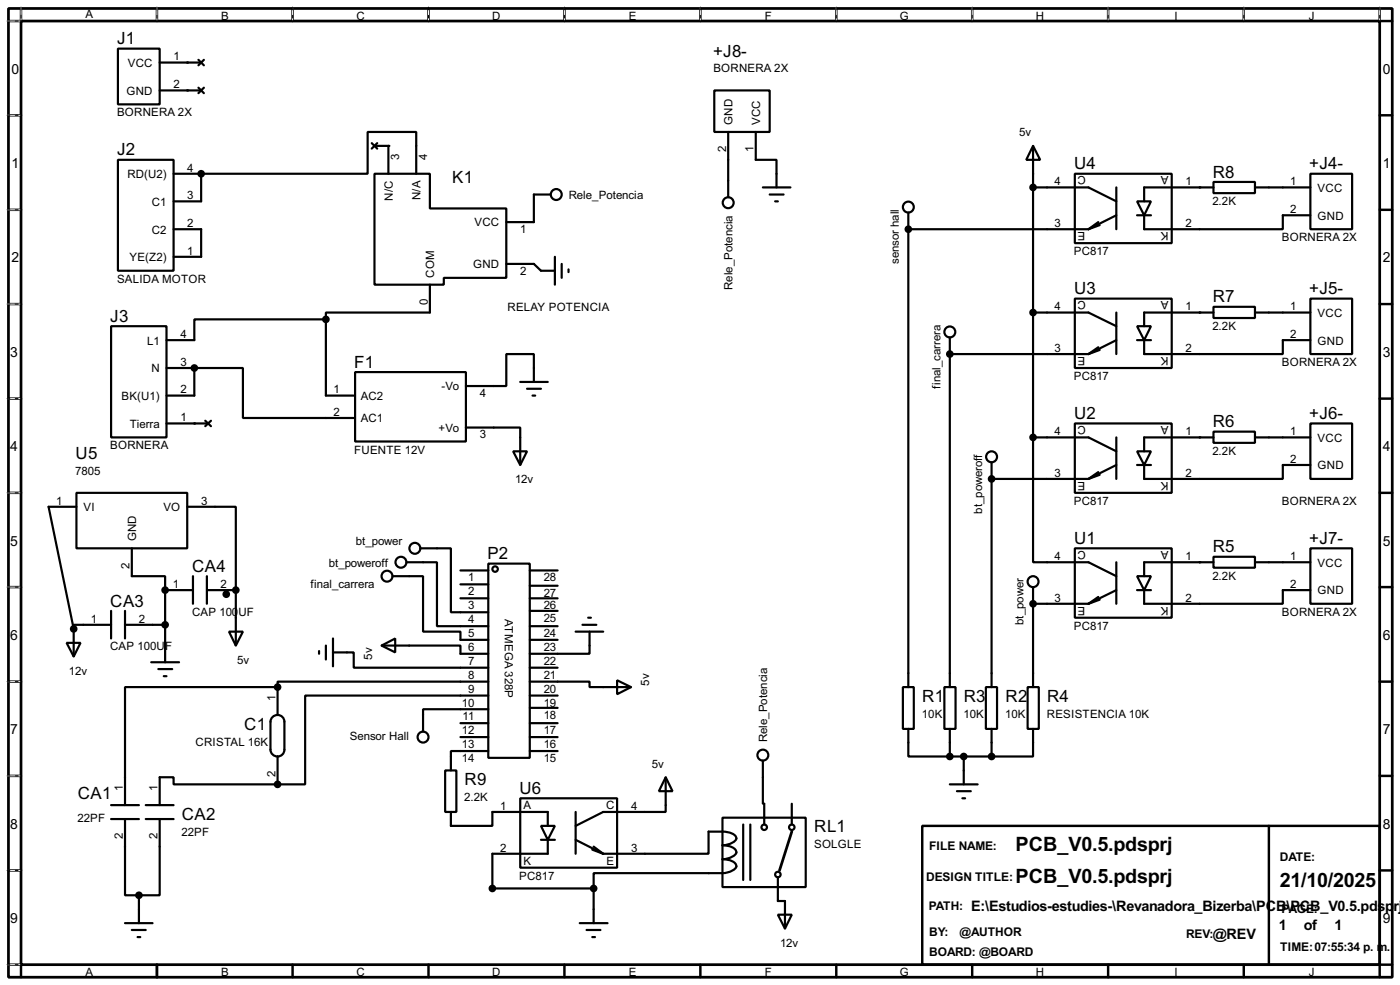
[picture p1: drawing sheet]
<svg xmlns="http://www.w3.org/2000/svg" width="256mm" height="180mm" viewBox="0 0 256 180" stroke-linecap="round" stroke-linejoin="round" font-family="sans-serif">
<path d="M1.6 1.6h253.5v177.3h-253.5zM3.9 3.9h248.9v172.7h-248.9zM145.1 152.2l-2.3 7.1" fill="none" stroke="#000" stroke-width=".5"/>
<g fill="none" stroke="#000" stroke-width=".45">
<path d="M3.9 1.6v2.3h-2.3M28.8 1.6v2.3M53.6 1.6v2.3M78.5 1.6v2.3M103.4 1.6v2.3M128.3 1.6v2.3M153.2 1.6v2.3M178.1 1.6v2.3M203 1.6v2.3M227.9 1.6v2.3M252.8 1.6v2.3h2.3M1.6 21.1h2.3"/>
<path d="M1.6 38.4h2.3M252.8 21.1h2.3M252.8 38.4h2.3M1.6 55.7h2.3M252.8 55.7h2.3M1.6 73h2.3M252.8 73h2.3M1.6 90.2h2.3M252.8 90.2h2.3M1.6 107.5h2.3M252.8 107.5h2.3M1.6 124.8h2.3"/>
<path d="M252.8 124.8h2.3M1.6 142h2.3M1.6 159.3h2.3M169 151.2h83.8v25.4h-83.8zM232.5 151.2v25.4M252.8 142h2.3M252.8 159.3h2.3M1.6 176.6h2.3v2.3M28.8 176.6v2.3M53.6 176.6v2.3M78.5 176.6v2.3M103.4 176.6v2.3"/>
<path d="M128.3 176.6v2.3M153.2 176.6v2.3M178.1 176.6v2.3M203 176.6v2.3M227.9 176.6v2.3M255.1 176.6h-2.3v2.3"/>
</g>
<g fill="none" stroke="#fff" stroke-width=".18">
<path d="M1.3 3.9h2.3M3.9 1.3v2.3M28.8 1.3v2.3M53.6 1.3v2.3M78.5 1.3v2.3M103.4 1.3v2.3M128.3 1.3v2.3M153.2 1.3v2.3M178.1 1.3v2.3M203 1.3v2.3M227.9 1.3v2.3M252.8 1.3v2.3"/>
<path d="M1.3 21.1h2.3M1.3 38.4h2.3M1.3 55.7h2.3M1.3 73h2.3M1.3 90.2h2.3M1.3 107.5h2.3M1.3 124.8h2.3M1.3 142h2.3M1.3 159.3h2.3M1.3 176.6h2.3"/>
</g>
<g fill="none" stroke="#000" stroke-width=".18" stroke-dasharray=".5 1">
<path d="M1.3 3.9h2.3M3.9 1.3v2.3M28.8 1.3v2.3M53.6 1.3v2.3M78.5 1.3v2.3M103.4 1.3v2.3M128.3 1.3v2.3M153.2 1.3v2.3M178.1 1.3v2.3M203 1.3v2.3M227.9 1.3v2.3M252.8 1.3v2.3"/>
<path d="M1.3 21.1h2.3M1.3 38.4h2.3M1.3 55.7h2.3M1.3 73h2.3M1.3 90.2h2.3M1.3 107.5h2.3M1.3 124.8h2.3M1.3 142h2.3M1.3 159.3h2.3M1.3 176.6h2.3"/>
</g>
<g fill="#000">
<circle cx="34.3" cy="16.6" r=".2"/>
<circle cx="34.3" cy="11.5" r=".2"/>
<circle cx="36.9" cy="31.8" r=".2"/>
<circle cx="71.2" cy="26.7" r=".2"/>
<circle cx="219.8" cy="34.3" r=".2"/>
<circle cx="166.4" cy="42" r=".2"/>
<circle cx="219.8" cy="57.2" r=".2"/>
<circle cx="35.6" cy="67.4" r=".2"/>
<circle cx="35.6" cy="77.5" r=".2"/>
<circle cx="174" cy="64.8" r=".2"/>
<circle cx="181.7" cy="87.7" r=".2"/>
<circle cx="219.8" cy="80.1" r=".2"/>
<circle cx="13.5" cy="115.1" r=".2"/>
<circle cx="30.3" cy="108" r=".2"/>
<circle cx="189.3" cy="110.5" r=".2"/>
<circle cx="219.8" cy="102.9" r=".2"/>
<circle cx="50.9" cy="125.8" r=".2"/>
<circle cx="50.9" cy="143.6" r=".2"/>
</g>
<g fill="none" stroke="#000" stroke-width=".4">
<path d="M21.6 8.9h7.7v10.2h-7.7zM29.3 11.5h7.6M29.3 16.6h7.6M36.4 11l1 1M36.4 16.1l1 1M37.4 11l-1 1M37.4 16.1l-1 1M130.9 16.6h10.1v7.6h-10.1zM21.6 29.3h10.2v20.3h-10.2zM31.8 31.8h5.1M36.9 31.8h30.5v-7.6h8.9v7.6M36.9 31.8v5.1h-5.1"/>
<path d="M68.1 26.2l1 1M68.6 31.8h10.2v6.4h14v12.7h-11.5v1.2h-12.7zM68.6 26.7h2.6v5.1M69.1 26.2l-1 1M100.9 35.6h-3.1v5.1h-5M133.4 24.2v11.9M138.5 24.2v5.1h3.8v5M139.8 34.3h5M141 35.6h2.6M142 36.9h.5M166.4 38.9v86.9M189.3 26.7l1.3 2.6h-2.6z"/>
<path d="M189.3 26.7v53.4M189.3 34.3h10.1l5.1 2.6M196.9 31.8h17.8v12.7h-17.8zM204.5 34.3v7.7M204.5 39.4l-5.1 2.6M208.3 36.9h2.6l-1.3 2.5zM208.3 39.4h2.6M209.6 39.4v2.6h25.4v-2.6h5.1M222.3 33.3h7.6v2.1h-7.6zM222.3 34.3h-12.7v2.6M229.9 34.3h10.2M240.1 31.8h7.6v10.2h-7.6z"/>
<path d="M20.4 59.7h10.1v20.4h-10.1zM31.8 42h5.1v5h-5.1M59.7 58.5h-24.1v3.8h-5.1M59.7 58.5v13.9h5.1M78.8 52.1v5.1h-19.1v1.3M92.8 48.3h5l1.3 1.3h2.6M101.7 47v5.1M102.9 48.3v2.6M104.2 49.3v.5M166.4 42h33M189.3 57.2h10.1l5.1 2.5M196.9 54.7h17.8v12.7h-17.8z"/>
<path d="M201.2 40.7l-1.8 1.3M201.5 41.2l-2.1 .8M204.5 57.2v7.6M208.3 59.7h2.6l-1.3 2.6zM222.3 56.2h7.6v2h-7.6zM222.3 57.2h-12.7v2.5M229.9 57.2h10.2M240.1 54.7h7.6v10.1h-7.6zM30.5 77.5h7.7M30.5 67.4h5.1M35.6 67.4h8.9v9.1h20.3M35.6 67.4v5h-5.1"/>
<path d="M37.6 77l1.1 1M38.7 77l-1.1 1M65.1 68.1h20.3v12.7h-20.3zM85.4 78.3h9.9v6.8M95.3 69.9h5.1M96.6 71.2h2.5M97.6 72.4h.5M97.8 69.9v-5.1h-5v5.9h-7.4M174 61.8v64M174 64.8h25.4M196.9 77.5h17.8v12.7h-17.8zM201.2 63.6l-1.8 1.2"/>
<path d="M201.5 64.1l-2.1 .7M204.5 62.3l-5.1 2.5M208.3 62.3h2.6M209.6 62.3v2.5h25.4v-2.5h5.1M222.3 79h7.6v2.1h-7.6zM240.1 77.5h7.6v10.2h-7.6zM14 90.2h20.3v10.2h-20.3zM14 92.8h-5.1l4.6 22.3M34.3 92.8h8.9v15.2M94 82.6h2.6l-1.3 2.5zM181.7 84.6v41.2M181.7 87.7h17.7"/>
<path d="M189.3 80.1v22.8h10.1l5.1 2.6M189.3 80.1h10.1l5.1 2.5M201.2 86.4l-1.8 1.3M201.5 86.9l-2.1 .8M204.5 80.1v7.6M204.5 85.1l-5.1 2.6M208.3 82.6h2.6l-1.3 2.5zM208.3 85.1h2.6M209.6 85.1v2.6h25.4v-2.6h5.1M222.3 80.1h-12.7v2.5M229.9 80.1h10.2M12.2 117.7h2.6l-1.3 2.5z"/>
<path d="M13.5 115.1v5.1M20.4 114.4h-6.9v.7M20.4 111.8v5.1M22.9 114.4h7.4M22.9 111.8v5.1M24.2 100.4v5.1h6.1v2.5M30.3 108v13.2M30.3 108h5.1M35.4 105.5v5M37.9 108h5.3M37.9 105.5v5M42 115.6h2.5l-1.3 2.6z"/>
<path d="M43.2 108v10.2M58.5 119.2v.5M59.7 118.2v2.5M61 119.4h3.8v2.8h24.7M61 116.9v5.1M69.9 118.2l2.5-1.3v2.5zM69.9 118.2h14.5v1.5h5.1M71.9 105.5h5.6v10.1h6.9v1.5h5.1M74.5 102.9h5.6v11.7h9.4M77 100.4h5.6v11.7h6.9M84.4 104.4h5.1M84.4 107h5.1"/>
<path d="M84.4 109.5h5.1M89.5 103.2h7.6v35.5h-7.6zM97.1 104.4h5.1M97.1 109.5h5.1M97.1 114.6h5.1M97.1 117.1h5.1M97.1 107.2h5.1M97.1 111.8h5.1M105.5 115.6h5M106.7 114.4h2.6M107.8 113.1h.5M108 115.6v4.1h-10.9"/>
<path d="M189.3 107.5v18.3M189.3 110.5h10.1M196.9 100.4h17.8v12.7h-17.8zM201.2 109.3l-1.8 1.2M201.5 109.8l-2.1 .7M204.5 102.9v7.6M204.5 108l-5.1 2.5M208.3 105.5h2.6l-1.3 2.5zM208.3 108h2.6M209.6 108v2.5h25.4v-2.5h5.1M222.3 101.9h7.6v2h-7.6zM222.3 102.9h-12.7v2.6"/>
<path d="M229.9 102.9h10.2M240.1 100.4h7.6v10.1h-7.6zM27.7 121.2h5.1M29 122.5h2.6M30 123.8h.5M50.9 125.8h-28v21.6M50.9 130.9a1.29 1.29 0 0 0-1.3 1.2v5.1a1.27 1.27 0 0 0 1.3 1.3M50.9 130.9a1.24 1.24 0 0 1 1.2 1.2v5.1a1.24 1.24 0 0 1-1.2 1.3M50.9 125.8v5.1M50.9 138.5v5.1M84.4 132.4h5.1M84.4 134.9h5.1"/>
<path d="M89.5 129.8h-12v4.1M89.5 124.8h-38.6v1M89.5 127.3h-33.6v16.3h-5M89.5 137.5h-6.9v3.5M97.1 124.8h10.9v1h7.6M97.1 122.2h5.1M97.1 127.3h5.1M97.1 132.4h5.1M97.1 134.9h5.1M97.1 137.5h5.1M97.1 129.6h5.1M113.1 124.5l2.5 1.3-2.5 1.3z"/>
<path d="M139.8 139.2v7.9h.2v3.8M165.4 125.8h2v7.6h-2zM166.4 133.4v5.1h7.6M173 125.8h2.1v7.6h-2.1zM174 138.5h7.7M174 133.4v5.1M176.6 138.5v5.1M180.6 125.8h2.1v7.6h-2.1zM181.7 133.4v5.1M188.3 125.8h2v7.6h-2zM189.3 133.4v5.1h-7.6M20.4 147.4h5.1"/>
<path d="M20.4 149.9h5.1M22.9 149.9v14h2.6M26.7 147.4h5.1M26.7 149.9h5.1M29.3 149.9v14h-3.8M50.9 143.6h-19.1v-1.3h-2.5v5.1M81.6 141h2v7.6h-2zM82.6 148.6v2.6h7.6v-2.6h10.2v2.6M95.3 146.1h17.8v12.7h-17.8zM99.1 151.2h2.6l-1.3 2.5zM99.1 153.7h2.6M100.4 153.7v2.6h-10.2v6.3h18.6"/>
<path d="M105.5 148.6v7.7M105.5 153.7l5 2.6M108.5 155.5l2 .8M108.8 155l1.7 1.3M110.5 156.3h19.3v-4.1a8.7 8.7 0 0 1 4.3 .3 .87 .87 0 0 1 .7 1.2 3.2 3.2 0 0 1-2.4 1 3.1 3.1 0 0 1 2.4 .9 .88 .88 0 0 1-.7 1.2l-1.1 .4-.6 .1a3.1 3.1 0 0 1 2.4 .9 .88 .88 0 0 1-.7 1.2 7.1 7.1 0 0 1-4.3 .4h-21v2.8M122 142.3l1.2 2.5h-2.5zM122 142.3v6.3h-11.5l-5 2.6M132.4 149.7h15.2v12.7h-15.2zM136.2 150.9v10.2M137.5 150.9v10.2M145.1 147.1v3.8M174 143.6h5.1"/>
<path d="M175.3 144.8h2.6M176.3 146.1h.5M22.9 169h5.1M24.2 170.2h2.5M25.2 171.5h.5M25.5 163.9v5.1M106.2 169h5.1M107.5 170.2h2.5M108.5 171.5h.5M108.8 162.6v6.4M142.5 167.4h2.6l-1.3 2.6zM142.5 160.6v4.3h1.3v5.1"/>
<circle cx="101.9" cy="35.6" r="1"/>
<circle cx="133.4" cy="37.1" r="1"/>
<circle cx="166.4" cy="37.9" r="1"/>
<circle cx="174" cy="60.8" r="1"/>
<circle cx="181.6" cy="83.6" r="1"/>
<circle cx="70.9" cy="105.5" r="1"/>
<circle cx="73.4" cy="102.9" r="1"/>
<circle cx="76" cy="100.4" r="1"/>
<circle cx="90.7" cy="104.2" r=".5"/>
<circle cx="189.2" cy="106.5" r="1"/>
<circle cx="77.5" cy="134.9" r="1"/>
<circle cx="139.7" cy="138.2" r="1"/>
<circle cx="140" cy="151.4" r=".5"/>
<circle cx="145" cy="151.4" r=".5"/>
<circle cx="142.5" cy="160.1" r=".5"/>
</g>
<g fill="#000" stroke="#000" stroke-width=".4">
<circle cx="36.8" cy="31.8" r=".5"/>
<circle cx="189.2" cy="34.3" r=".5"/>
<circle cx="59.7" cy="58.5" r=".5"/>
<circle cx="166.4" cy="42" r=".5"/>
<circle cx="189.2" cy="57.2" r=".5"/>
<circle cx="35.6" cy="67.4" r=".5"/>
<circle cx="174" cy="64.8" r=".5"/>
<circle cx="181.6" cy="87.7" r=".5"/>
<circle cx="189.2" cy="80.1" r=".5"/>
<circle cx="13.5" cy="115.1" r=".5"/>
<circle cx="30.2" cy="108" r=".5"/>
<circle cx="30.2" cy="114.4" r=".5"/>
<circle cx="41.4" cy="108.8" r=".5"/>
<circle cx="43.2" cy="108" r=".5"/>
<circle cx="189.2" cy="110.5" r=".5"/>
<circle cx="50.8" cy="125.8" r=".5"/>
<circle cx="174" cy="138.5" r=".5"/>
<circle cx="176.5" cy="138.5" r=".5"/>
<circle cx="181.6" cy="138.5" r=".5"/>
<circle cx="50.8" cy="143.6" r=".5"/>
<circle cx="25.4" cy="163.9" r=".5"/>
<circle cx="90.2" cy="162.6" r=".5"/>
<circle cx="108.7" cy="162.6" r=".5"/>
</g>
<g font-size="4.1">
<text x="186" y="155.8">PCB_V0.5.pdsprj</text>
<text x="186" y="161.7">PCB_V0.5.pdsprj</text>
<text x="234.5" y="162.4">21/10/2025</text>
</g>
<g font-size="3.5">
<text x="21.5" y="8.1">J1</text>
<text x="130.7" y="10.4">+J8-</text>
<text x="21.5" y="28.5">J2</text>
<text x="82.9" y="33.5">K1</text>
<text x="196.8" y="31">U4</text>
<text x="222.2" y="32.5">R8</text>
<text x="239.9" y="31">+J4-</text>
<text x="196.8" y="53.9">U3</text>
<text x="239.9" y="53.9">+J5-</text>
<text x="20.2" y="58.9">J3</text>
<text x="222.2" y="55.4">R7</text>
<text x="64.9" y="67.3">F1</text>
<text x="196.8" y="76.7">U2</text>
<text x="239.9" y="76.7">+J6-</text>
<text x="13.9" y="84">U5</text>
<text x="222.2" y="78.2">R6</text>
<text x="196.8" y="99.6">U1</text>
<text x="222.2" y="101.1">R5</text>
<text x="239.9" y="99.6">+J7-</text>
<text x="35.2" y="104.7">CA4</text>
<text x="89.3" y="102.4">P2</text>
<text x="20.2" y="111">CA3</text>
<text x="169" y="128.5">R1</text>
<text x="176.6" y="128.5">R3</text>
<text x="184.2" y="128.5">R2</text>
<text x="191.8" y="128.5">R4</text>
<text x="44.8" y="133.6">C1</text>
<text x="85.1" y="143.7">R9</text>
<text x="14.3" y="146.3">CA1</text>
<text x="95.2" y="145.3">U6</text>
<text x="33.3" y="150.1">CA2</text>
<text x="149.2" y="152.4">RL1</text>
</g>
<g font-size="3">
<text x="177.9" y="166.7">E:\Estudios-estudies-\Revanadora_Bizerba\PCB\PCB_V0.5.pdsp</text>
<text x="255.3" y="166.7">rj</text>
<text x="222.2" y="171.8">@REV</text>
<text x="234.3" y="170.3">1</text>
<text x="238.9" y="170.3">of</text>
<text x="244.5" y="170.3">1</text>
</g>
<g font-size="2.9">
<text x="2.1" y="13.5">0</text>
<text x="253.4" y="13.5">0</text>
<text x="2.1" y="30.7">1</text>
<text x="253.4" y="30.7">1</text>
<text x="2.1" y="48">2</text>
<text x="253.4" y="48">2</text>
<text x="1.9" y="65.3">3</text>
<text x="253.4" y="65.3">3</text>
<text x="1.9" y="82.5">4</text>
<text x="253.4" y="82.5">4</text>
<text x="1.9" y="99.9">5</text>
<text x="253.4" y="99.9">5</text>
<text x="1.9" y="117.1">6</text>
<text x="253.4" y="117.1">6</text>
<text x="1.9" y="134.4">7</text>
<text x="253.4" y="134.4">7</text>
<text x="1.9" y="151.7">8</text>
<text x="253.4" y="151.7">8</text>
<text x="1.9" y="168.9">9</text>
<text x="253.4" y="168.9">9</text>
</g>
<g font-size="2.5">
<text x="170.2" y="155.6">FILE NAME:</text>
<text x="169.7" y="161.2">DESIGN TITLE:</text>
<text x="234.5" y="157.7">DATE:</text>
<text x="170.1" y="166.5">PATH:</text>
<text x="234.8" y="167.1">PAGE:</text>
<text x="170.2" y="171.4">BY:</text>
<text x="175.8" y="171.4">@AUTHOR</text>
<text x="217.3" y="171.6">REV:</text>
<text x="170.2" y="175">BOARD: @BOARD</text>
<text x="234.5" y="174.1">TIME:07:55:34 p. m.</text>
</g>
<g font-size="2.4">
<text x="15.6" y="3.4">A</text>
<text x="40.5" y="3.6">B</text>
<text x="65.3" y="3.6">C</text>
<text x="90.2" y="3.6">D</text>
<text x="115.2" y="3.6">E</text>
<text x="140.1" y="3.6">F</text>
<text x="164.8" y="3.6">G</text>
<text x="189.8" y="3.6">H</text>
<text x="215.1" y="3.6">I</text>
<text x="239.8" y="3.6">J</text>
<text x="31.8" y="11.1">1</text>
<text x="23.2" y="17.3">GND</text>
<text x="23.4" y="12.3">VCC</text>
<text x="31.8" y="16.2">2</text>
<text x="130.7" y="13.2">BORNERA 2X</text>
<text x="21.4" y="21.3">BORNERA 2X</text>
<text x="134.2" y="22.9" transform="rotate(-90 134.2 22.9)">GND</text>
<text x="139.3" y="22.9" transform="rotate(-90 139.3 22.9)">VCC</text>
<text x="73.2" y="29.3" transform="rotate(-90 73.2 29.3)">3</text>
<text x="78.3" y="29.3" transform="rotate(-90 78.3 29.3)">4</text>
<text x="133" y="27.9" transform="rotate(-90 133 27.9)">2</text>
<text x="138.1" y="27.9" transform="rotate(-90 138.1 27.9)">1</text>
<text x="186.7" y="25">5v</text>
<text x="23.3" y="32.6">RD(U2)</text>
<text x="34.3" y="31.4">4</text>
<text x="193.2" y="33.9">4</text>
<text x="198.9" y="32.3" transform="rotate(-180 198.9 32.3)">C</text>
<text x="214.1" y="32.3" transform="rotate(-180 214.1 32.3)">A</text>
<text x="217.2" y="33.9">1</text>
<text x="236.4" y="33.9">1</text>
<text x="241.4" y="35.1">VCC</text>
<text x="27.8" y="37.7">C1</text>
<text x="34.3" y="36.5">3</text>
<text x="34.3" y="41.6">2</text>
<text x="72" y="36.7" transform="rotate(-90 72 36.7)">N/C</text>
<text x="77.1" y="36.6" transform="rotate(-90 77.1 36.6)">N/A</text>
<text x="86.9" y="41.5">VCC</text>
<text x="104.2" y="36.4">Rele_Potencia</text>
<text x="193.2" y="41.6">3</text>
<text x="217.2" y="41.6">2</text>
<text x="222.1" y="37.6">2.2K</text>
<text x="236.4" y="39">2</text>
<text x="241.4" y="40.2">GND</text>
<text x="23.7" y="47.8">YE(Z2)</text>
<text x="27.8" y="42.7">C2</text>
<text x="34.3" y="46.6">1</text>
<text x="95.3" y="42.7">1</text>
<text x="196.7" y="46.7">PC817</text>
<text x="198.8" y="42.4" transform="rotate(-180 198.8 42.4)">E</text>
<text x="214.1" y="42.4" transform="rotate(-180 214.1 42.4)">K</text>
<text x="234.8" y="44.1">BORNERA 2X</text>
<text x="21.4" y="51.8">SALIDA MOTOR</text>
<text x="79.6" y="50.8" transform="rotate(-90 79.6 50.8)">COM</text>
<text x="86.7" y="49.1">GND</text>
<text x="95.3" y="50.3">2</text>
<text x="134.2" y="53.1" transform="rotate(-90 134.2 53.1)">Rele_Potencia</text>
<text x="164.7" y="48.3" transform="rotate(-90 164.7 48.3)">sensor hall</text>
<text x="78.4" y="55.8" transform="rotate(-90 78.4 55.8)">0</text>
<text x="93" y="56.8">RELAY POTENCIA</text>
<text x="193.2" y="56.8">4</text>
<text x="198.9" y="55.1" transform="rotate(-180 198.9 55.1)">C</text>
<text x="214.1" y="55.1" transform="rotate(-180 214.1 55.1)">A</text>
<text x="217.2" y="56.8">1</text>
<text x="236.4" y="56.8">1</text>
<text x="241.4" y="58">VCC</text>
<text x="26.9" y="63.1">L1</text>
<text x="33.1" y="61.9">4</text>
<text x="193.2" y="64.4">3</text>
<text x="198.8" y="65.3" transform="rotate(-180 198.8 65.3)">E</text>
<text x="214.1" y="65.3" transform="rotate(-180 214.1 65.3)">K</text>
<text x="217.2" y="64.4">2</text>
<text x="222.1" y="60.4">2.2K</text>
<text x="236.4" y="61.9">2</text>
<text x="241.4" y="63.1">GND</text>
<text x="27.7" y="68.1">N</text>
<text x="33.1" y="67">3</text>
<text x="33.1" y="72">2</text>
<text x="61.1" y="72">1</text>
<text x="80.9" y="71.5">-Vo</text>
<text x="172.3" y="71.2" transform="rotate(-90 172.3 71.2)">final_carrera</text>
<text x="196.7" y="69.5">PC817</text>
<text x="234.8" y="67">BORNERA 2X</text>
<text x="22.3" y="73.2">BK(U1)</text>
<text x="33.1" y="77.1">1</text>
<text x="61.1" y="76.1">2</text>
<text x="66.1" y="77.3">AC1</text>
<text x="66.1" y="73.2">AC2</text>
<text x="87.9" y="72.7">4</text>
<text x="198.9" y="78" transform="rotate(-180 198.9 78)">C</text>
<text x="214.1" y="78" transform="rotate(-180 214.1 78)">A</text>
<text x="20.2" y="82.2">BORNERA</text>
<text x="23.8" y="78.3">Tierra</text>
<text x="64.9" y="83">FUENTE 12V</text>
<text x="80.4" y="79">+Vo</text>
<text x="87.9" y="80.3">3</text>
<text x="193.2" y="79.7">4</text>
<text x="217.2" y="79.7">1</text>
<text x="222.1" y="83.3">2.2K</text>
<text x="236.4" y="79.7">1</text>
<text x="241.4" y="80.8">VCC</text>
<text x="13.8" y="86.9">7805</text>
<text x="94.4" y="88.5">12v</text>
<text x="193.2" y="87.3">3</text>
<text x="198.8" y="88.2" transform="rotate(-180 198.8 88.2)">E</text>
<text x="214.1" y="88.2" transform="rotate(-180 214.1 88.2)">K</text>
<text x="217.2" y="87.3">2</text>
<text x="236.4" y="84.7">2</text>
<text x="241.4" y="85.9">GND</text>
<text x="10.3" y="92.4">1</text>
<text x="15.3" y="93.6">VI</text>
<text x="29.9" y="93.6">VO</text>
<text x="36.9" y="92.4">3</text>
<text x="179.9" y="94" transform="rotate(-90 179.9 94)">bt_powerof</text>
<text x="196.7" y="92.4">PC817</text>
<text x="234.8" y="92.4">BORNERA 2X</text>
<text x="25" y="99.1" transform="rotate(-90 25 99.1)">GND</text>
<text x="65.2" y="99.8">bt_power</text>
<text x="198.9" y="100.9" transform="rotate(-180 198.9 100.9)">C</text>
<text x="214.1" y="100.9" transform="rotate(-180 214.1 100.9)">A</text>
<text x="23.7" y="104.1" transform="rotate(-90 23.7 104.1)">2</text>
<text x="31.7" y="107.6">1</text>
<text x="40.4" y="107.6">2</text>
<text x="56.9" y="107.6">final_carrera</text>
<text x="60.3" y="103.7">bt_poweroff</text>
<text x="85.8" y="106.4">1</text>
<text x="99.6" y="106.4">28</text>
<text x="193.2" y="102.5">4</text>
<text x="217.2" y="102.5">1</text>
<text x="222.1" y="106.1">2.2K</text>
<text x="236.4" y="102.5">1</text>
<text x="236.4" y="107.6">2</text>
<text x="241.4" y="103.7">VCC</text>
<text x="16.7" y="114">1</text>
<text x="25.5" y="114">2</text>
<text x="35.2" y="112.7">CAP 100</text>
<text x="43.7" y="112.7">UF</text>
<text x="85.8" y="109">2</text>
<text x="85.8" y="111.5">3</text>
<text x="92.5" y="113.3" transform="rotate(90 92.5 113.3)">ATMEGA 328P</text>
<text x="99.6" y="109.2">27</text>
<text x="99.6" y="111.5">26</text>
<text x="99.6" y="113.8">25</text>
<text x="193.2" y="110.1">3</text>
<text x="198.8" y="111" transform="rotate(-180 198.8 111)">E</text>
<text x="214.1" y="111" transform="rotate(-180 214.1 111)">K</text>
<text x="217.2" y="110.1">2</text>
<text x="234.8" y="112.7">BORNERA 2X</text>
<text x="241.4" y="108.8">GND</text>
<text x="20.2" y="119.1">CAP 100UF</text>
<text x="85.8" y="114.1">4</text>
<text x="85.8" y="116.6">5</text>
<text x="85.8" y="119.1">6</text>
<text x="99.6" y="116.6">24</text>
<text x="99.6" y="119.1">23</text>
<text x="187.5" y="114.3" transform="rotate(-90 187.5 114.3)">bt_power</text>
<text x="196.7" y="115.3">PC817</text>
<text x="12.6" y="123.5">12v</text>
<text x="43.5" y="121.5">5v</text>
<text x="68.2" y="120.7" transform="rotate(-90 68.2 120.7)">5v</text>
<text x="85.8" y="121.7">7</text>
<text x="85.8" y="124.2">8</text>
<text x="99.6" y="121.7">22</text>
<text x="99.6" y="124.2">21</text>
<text x="119" y="125.5" transform="rotate(-90 119 125.5)">5v</text>
<text x="50.5" y="128.3" transform="rotate(-90 50.5 128.3)">1</text>
<text x="84.6" y="129.3">10</text>
<text x="84.8" y="131.8">11</text>
<text x="85.8" y="126.8">9</text>
<text x="99.6" y="126.8">20</text>
<text x="99.6" y="129.3">19</text>
<text x="99.6" y="131.6">18</text>
<text x="168.9" y="131.4">10K</text>
<text x="176.5" y="131.4">10K</text>
<text x="184.1" y="131.4">10K</text>
<text x="191.8" y="131.4">RESISTENCIA 10K</text>
<text x="35.8" y="136.5">CRISTAL 16K</text>
<text x="64.1" y="135.5">Sensor Hall</text>
<text x="84.6" y="134.4">12</text>
<text x="84.6" y="136.9">13</text>
<text x="99.6" y="134.4">17</text>
<text x="99.6" y="136.9">16</text>
<text x="140.6" y="135.9" transform="rotate(-90 140.6 135.9)">Rele_Potencia</text>
<text x="50.5" y="142.2" transform="rotate(-90 50.5 142.2)">2</text>
<text x="84.6" y="139.5">14</text>
<text x="99.6" y="139.5">15</text>
<text x="119.4" y="140.6">5v</text>
<text x="22.5" y="144.8" transform="rotate(-90 22.5 144.8)">1</text>
<text x="28.9" y="144.8" transform="rotate(-90 28.9 144.8)">1</text>
<text x="85.1" y="146.6">2.2K</text>
<text x="91.6" y="148.2">1</text>
<text x="95.9" y="148.2">A</text>
<text x="111" y="148.2">C</text>
<text x="115.6" y="148.2">4</text>
<text x="14.2" y="150.4">22PF</text>
<text x="22.5" y="153.6" transform="rotate(-90 22.5 153.6)">2</text>
<text x="28.9" y="153.6" transform="rotate(-90 28.9 153.6)">2</text>
<text x="33.3" y="153">22PF</text>
<text x="91.6" y="155.9">2</text>
<text x="115.6" y="155.9">3</text>
<text x="149.1" y="155.3">SOLGLE</text>
<text x="95.1" y="161">PC817</text>
<text x="95.9" y="158.3">K</text>
<text x="111.1" y="158.3">E</text>
<text x="142.9" y="173.3">12v</text>
<text x="15.6" y="178.7">A</text>
<text x="40.5" y="178.7">B</text>
<text x="65.3" y="178.7">C</text>
<text x="90.2" y="178.7">D</text>
<text x="115.2" y="178.7">E</text>
<text x="140.1" y="178.7">F</text>
<text x="164.8" y="178.7">G</text>
<text x="189.8" y="178.7">H</text>
<text x="215.1" y="178.7">I</text>
<text x="239.8" y="178.7">J</text>
</g>
</svg>
